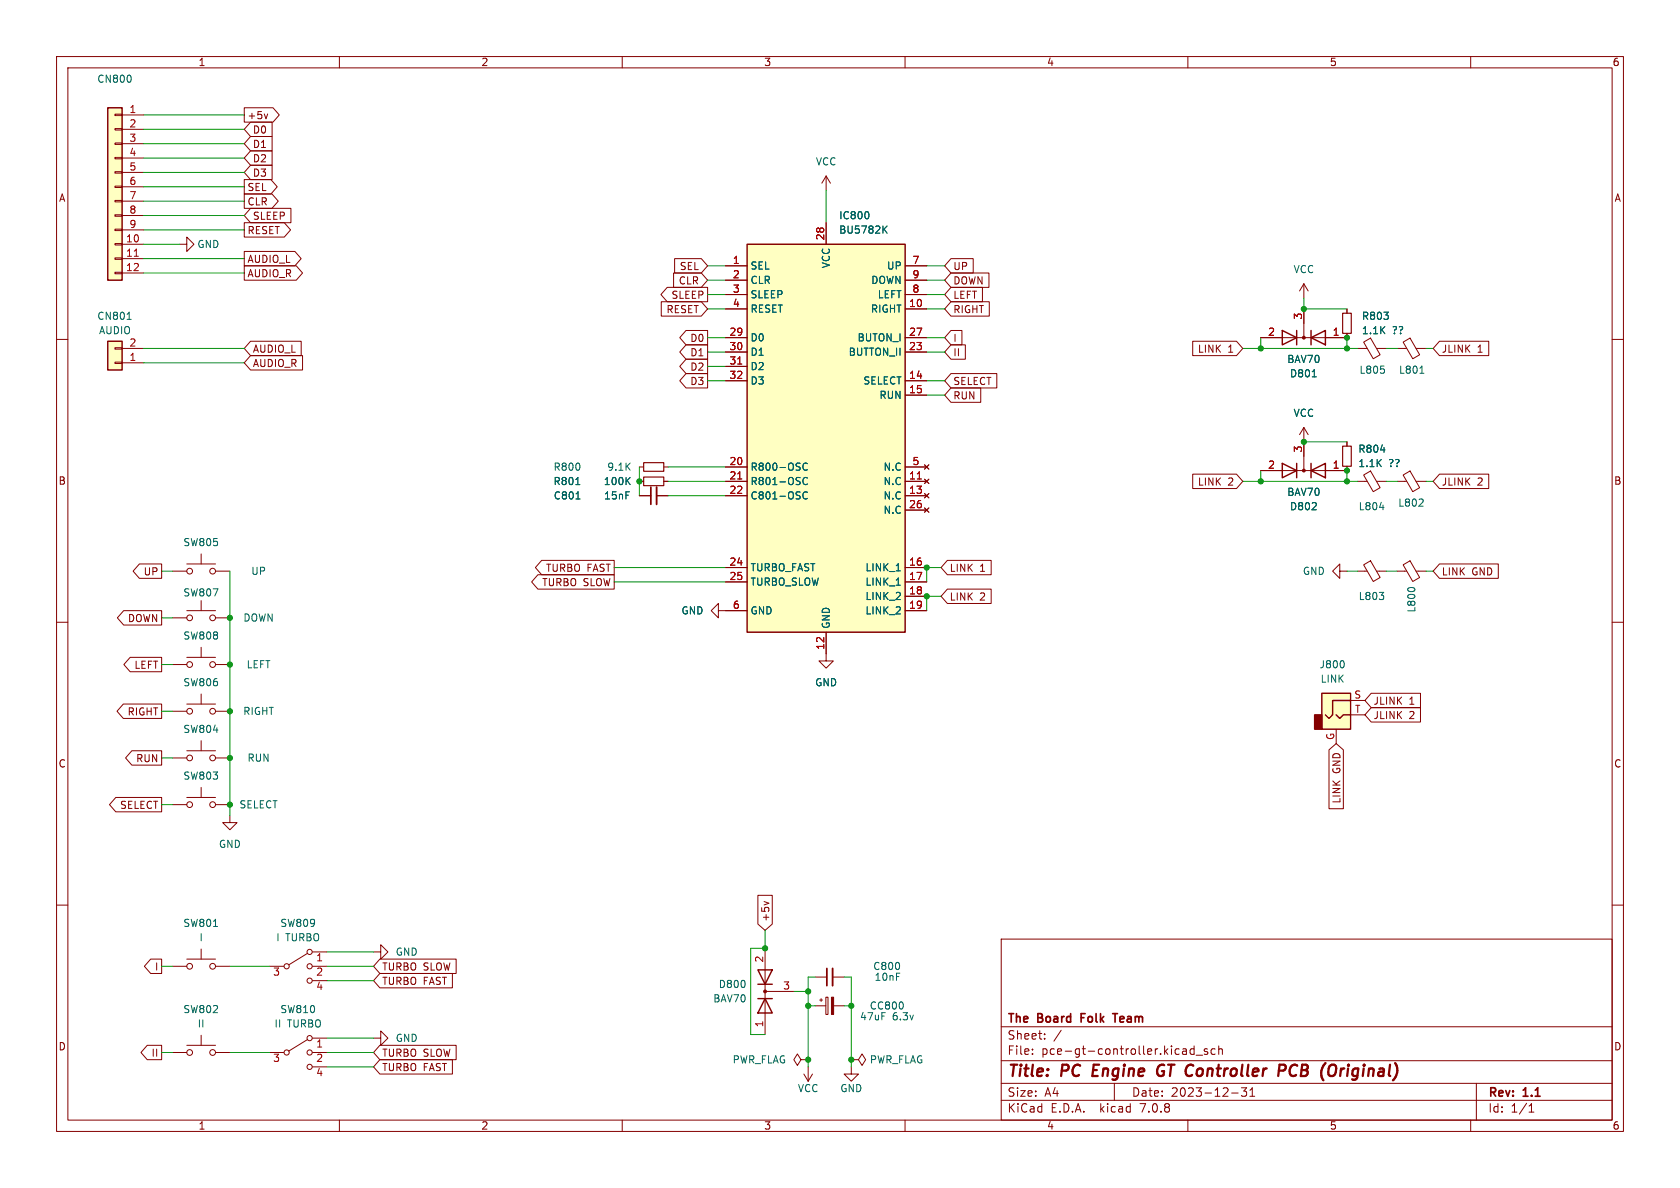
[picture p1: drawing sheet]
<svg xmlns="http://www.w3.org/2000/svg" width="297mm" height="210mm" viewBox="0 0 297 210" stroke-linecap="round" stroke-linejoin="round" font-family="sans-serif">
<g fill="none" stroke="#840000" stroke-width=".18">
<path d="M10 10h277v190h-277zM12 12h273v186h-273zM43.2 19h5.1l1.1 1.3-1.1 1.3h-5.1zM60 10v2M110 10v2M160 10v2M210 10v2M260 10v2M20.3 38h1.3v.2h-1.3zM20.3 35.4h1.3v.3h-1.3zM20.3 32.9h1.3v.2h-1.3zM20.3 30.4h1.3v.2h-1.3z"/>
<path d="M20.3 27.8h1.3v.3h-1.3zM20.3 25.3h1.3v.2h-1.3zM20.3 22.7h1.3v.3h-1.3zM20.3 20.2h1.3v.2h-1.3zM21.6 20.3h3.8M21.6 22.9h3.8M21.6 25.4h3.8M21.6 27.9h3.8M21.6 30.5h3.8M21.6 33h3.8M21.6 35.6h3.8M21.6 38.1h3.8"/>
<path d="M43.2 39.4h7.1l1.1 1.2-1.1 1.3h-7.1zM43.2 34.3h4.9l1.1 1.3-1.1 1.2h-4.9zM43.2 31.7h4.7l1.1 1.3-1.1 1.3h-4.7zM44.3 36.8h7.1v2.6h-7.1l-1.1-1.3zM44.3 26.7h3.8v2.5h-3.8l-1.1-1.3zM44.3 24.1h3.8v2.6h-3.8l-1.1-1.3zM44.3 29.2h3.8v2.6h-3.8l-1.1-1.3zM44.3 21.6h3.8v2.5h-3.8l-1.1-1.2zM47.3 20.1l-.3 .9M146 31.1l-.7 1.3M146 31.1v2.6M146 39.4v3.8"/>
<path d="M146 31.1l.8 1.3M10 60h2M20.3 48.1h1.3v.3h-1.3zM20.3 45.6h1.3v.2h-1.3zM20.3 43.1h1.3v.2h-1.3zM20.3 40.5h1.3v.3h-1.3zM21.6 43.2h3.8M21.6 45.7h3.8M21.6 48.3h3.8M21.6 40.6h3.8M31.7 43.2h1.3v-1.3l1.3 1.3-1.3 1.3v-1.3M43.2 44.4h8.9l1.1 1.3-1.1 1.3h-8.9z"/>
<path d="M43.2 47h9.2l1.1 1.3-1.1 1.2h-9.2zM116.9 53.3h7.1l1.1 1.3-1.1 1.3h-7.1zM118 50.8h7.1v2.5h-7.1l-1.2-1.2zM119.1 48.3h4.9l1.1 1.2-1.1 1.3h-4.9zM119.3 45.7h4.7l1.1 1.3-1.1 1.3h-4.7zM121.3 58.4h3.8v2.6h-3.8l-1.1-1.3zM128.3 47h3.8M128.3 54.6h3.8M128.3 49.5h3.8M128.3 59.7h3.8M128.3 52.1h3.8M160 47h3.8"/>
<path d="M160 54.6h3.8M160 49.5h3.8M160 59.7h3.8M160 52.1h3.8M168.1 50.8h5.6v2.5h-5.6l-1.1-1.2zM168.1 48.3h6.7v2.5h-6.7l-1.1-1.3zM168.1 45.7h4v2.6h-4l-1.1-1.3zM168.1 58.4h2v2.6h-2l-1.1-1.3zM168.1 53.3h6.8v2.6h-6.8l-1.1-1.3zM230.5 50.2v2.5M230.5 54.6v5.1M230.5 50.2l-.8 1.2"/>
<path d="M230.5 50.2l.8 1.2M238.1 54.6v.8M238.1 58.9v.8h-15.2M285 60h2M20.3 61.5h1.3v.2h-1.3zM20.3 64h1.3v.3h-1.3zM21.6 64.1h3.8M21.6 61.6h3.8M44.3 62.9h9.2v2.5h-9.2l-1.1-1.3zM44.3 60.3h8.9v2.6h-8.9l-1.1-1.3zM121.3 61h3.8v2.5h-3.8l-1.1-1.3zM121.3 63.5h3.8v2.5h-3.8l-1.1-1.2z"/>
<path d="M121.3 66h3.8v2.6h-3.8l-1.1-1.3zM128.3 67.3h3.8M128.3 62.2h3.8M128.3 64.8h3.8M160 67.3h3.8M160 69.9h3.8M160 62.2h3.8M168.1 61h2.6v2.5h-2.6l-1.1-1.3zM168.1 68.6h5.3v2.5h-5.3l-1.1-1.2zM168.1 66h8.1v2.6h-8.1l-1.1-1.3zM210.9 60.3h7.7l1.1 1.3-1.1 1.3h-7.7zM230.5 75.6v7.6"/>
<path d="M230.5 75.6l-.8 1.2M230.5 75.6l.8 1.2M238.1 78.1v.8M240 61.6h1.7M241.1 60.5l1.2-.7 1.7 2.9-1.2 .7zM243.4 61.6h1.7M247 61.6h1.7M248.1 60.5l1.2-.7 1.7 2.9-1.2 .7zM250.3 61.6h1.8M254.5 60.3h8.7v2.6h-8.7l-1.1-1.3zM24.6 99.7h4v2.5h-4l-1.1-1.2zM33 99.7h5.1"/>
<path d="M35.6 97.9v1.8M95.8 99.1h12.8v2.5h-12.8l-1.2-1.3zM113 87.6h2.1M113 85.1h.8M113 82.6h.8M116.1 87.6h2M117.3 85.1h.8M117.3 82.6h.8M128.3 87.6h3.8M128.3 85.1h3.8M128.3 82.6h3.8M160 87.6h3.8"/>
<path d="M160 85.1h3.8M160 82.6h3.8M160 90.2h3.8M163.4 84.7l.8 .8M163.4 87.2l.8 .8M163.4 89.8l.8 .8M163.4 82.2l.8 .7M164.2 84.7l-.8 .8M164.2 87.2l-.8 .8M164.2 89.8l-.8 .8M164.2 82.2l-.8 .7M167.5 99.1h7.7v2.5h-7.7l-1.1-1.3z"/>
<path d="M210.9 83.8h7.7l1.1 1.3-1.1 1.3h-7.7zM238.1 82.4v.8h-15.2M240 85.1h1.7M241.1 84l1.2-.7 1.7 2.9-1.2 .7zM241.1 99.8l1.2-.7 1.7 3-1.2 .7zM243.4 85.1h1.7M247 85.1h1.7M248.1 84l1.2-.7 1.7 2.9-1.2 .7zM248.1 99.8l1.2-.7 1.7 3-1.2 .7zM250.3 85.1h1.8M254.5 83.8h8.7v2.6h-8.7l-1.1-1.3zM254.5 99.7h10.4v2.5h-10.4l-1.1-1.2z"/>
<path d="M10 110h2M21.9 107.9h6.7v2.6h-6.7l-1.2-1.3zM23 116.2h5.6v2.5h-5.6l-1.1-1.2zM30.5 101h2.5M30.5 117.5h2.5M30.5 109.2h2.5M33 116.2h5.1M33 108h5.1M35.6 106.2v1.8M35.6 114.4v1.8M38.1 101h2.5M38.1 117.5h2.5"/>
<path d="M38.1 109.2h2.5M95.1 101.6h13.5v2.5h-13.5l-1.1-1.2zM127 108v-1.3l-1.3 1.3 1.3 1.2v-1.2h5.1M128.3 100.3h3.8M128.3 102.9h3.8M146 111.8v5h1.3l-1.3 1.3-1.2-1.3h1.2M160 108h3.8M160 100.3h3.8M160 102.9h3.8M160 105.4h3.8M167.5 104.1h7.7v2.6h-7.7l-1.1-1.3zM236.9 101v-1.3l-1.3 1.3 1.3 1.2v-1.2h1.2"/>
<path d="M240 101h1.7M243.4 101h1.7M247 101h1.7M250.3 101h1.8M285 110h2M21.8 124.5h6.8v2.5h-6.8l-1.1-1.3zM23.3 132.7h5.3v2.6h-5.3l-1.1-1.3zM30.5 125.7h2.5M30.5 134h2.5M33 124.5h5.1M33 132.7h5.1M35.6 122.7v1.8"/>
<path d="M35.6 130.9v1.8M35.6 139.2v1.8M38.1 125.7h2.5M38.1 134h2.5M234.9 132.6l1.3-1.2 1.3 1.2v10.4h-2.6zM236.2 128.9v2.5M238.8 123.8h2.5M238.8 126.4h2.5M242.4 122.6h8.7v2.5h-8.7l-1.1-1.3zM242.4 125.1h8.7v2.5h-8.7l-1.1-1.2zM10 160h2M20.5 141h8.1v2.5h-8.1l-1.1-1.3z"/>
<path d="M30.5 142.2h2.5M33 141h5.1M38.1 142.2h2.5M40.6 144.1v1.3h1.3l-1.3 1.3-1.2-1.3h1.2M134 158.3h2.5v5.1l-1.2 1.1-1.3-1.1zM135.1 159.4l.8 .3M285 160h2M26.6 169.5h2v2.6h-2l-1.1-1.3zM30.5 170.8h2.5M33 169.5h5.1M35.6 167.8v1.7M38.1 170.8h2.5"/>
<path d="M47.6 170.8h2.6M54.4 168.5l-3.3 2.1M55.2 170.8h2.6M55.2 168.3h2.6M55.2 173.4h2.6M66 168.3h1.3v-1.3l1.3 1.3-1.3 1.2v-1.2M67.2 169.5h13.4v2.6h-13.4l-1.2-1.3zM67.2 172.1h12.8v2.5h-12.8l-1.2-1.2zM135.3 167.6v15.3M135.3 175.3h5M144.1 177.8h1.9M144.1 172.7h2.1"/>
<path d="M144.9 176.8h.5M145.2 176.5v.5M146 176.3h.4v3h-.4zM147.2 172.7h2M147.4 177.8h1.8M177 166h108v32h-108zM26 184.8h2.6v2.5h-2.6l-1.1-1.2zM30.5 186.1h2.5M33 184.8h5.1M35.6 183v1.8M38.1 186.1h2.5M47.6 186.1h2.6"/>
<path d="M54.4 183.8l-3.3 2M55.2 186.1h2.6M55.2 183.5h2.6M55.2 188.6h2.6M60 198v2M66 183.5h1.3v-1.3l1.3 1.3-1.3 1.3v-1.3M67.2 184.8h13.4v2.5h-13.4l-1.2-1.2zM67.2 187.3h12.8v2.6h-12.8l-1.2-1.3zM110 198v2M141.6 187.3l-.6-1-.7 1 .7 1 .6-1h1.3M142.1 189.9l.8 1.2M142.9 187.3h.1"/>
<path d="M142.9 188.6v2.5M143.6 189.9l-.7 1.2M150.5 188.6v1.3h1.3l-1.3 1.2-1.3-1.2h1.3M150.5 187.3h1.3l.6-1 .6 1-.6 1-.6-1M150.5 187.3h.1M160 198v2M177 194.5h108M177 191.5h108M177 187.5h108M177 181.5h108M182.5 186.3v.1M182.5 185.5v.1"/>
<path d="M184.7 183.6v.1M184.7 182.8v.1M187.6 182.1l-1.3 2M197 191.5v3M209.5 185.4l.2 .2v.8M209.7 186.3l-.1 .1M209.7 185.8h-.1M210 198v2M211.1 184.9v1.5M211.1 185.5l-.4-.1-.3 .3v.4l.1 .2h.6M211.5 186.5h1.1M213.5 185.5l-.4-.1-.2 .2 .1 .2 .5 .2v.3h-.6"/>
<path d="M214.8 185.5l-.4-.1-.3 .3v.4l.1 .2h.6M215.5 185.5l.2-.1 .3 .1 .1 .9M215.5 184.9v1.5M217.7 193.2h1.2M219.5 192.3h.9l-.5 .6 .4 .1v.7l-.2 .1h-.4l-.2-.1M221 193.8h.8M221 192.7l.4-.4v1.5M260 198v2M261 191.5v6.5M270.3 196.6h.9M270.3 195.5l.4-.4v1.5"/>
<circle cx="33.5" cy="117.5" r=".51"/>
<circle cx="33.5" cy="109.2" r=".51"/>
<circle cx="33.5" cy="101" r=".51"/>
<circle cx="37.6" cy="117.5" r=".51"/>
<circle cx="37.6" cy="109.2" r=".51"/>
<circle cx="37.6" cy="101" r=".51"/>
<circle cx="33.5" cy="125.7" r=".51"/>
<circle cx="33.5" cy="134" r=".51"/>
<circle cx="37.6" cy="125.7" r=".51"/>
<circle cx="37.6" cy="134" r=".51"/>
<circle cx="33.5" cy="142.2" r=".51"/>
<circle cx="37.6" cy="142.2" r=".51"/>
<circle cx="33.5" cy="170.8" r=".51"/>
<circle cx="37.6" cy="170.8" r=".51"/>
<circle cx="50.7" cy="170.8" r=".46"/>
<circle cx="54.7" cy="170.8" r=".46"/>
<circle cx="54.7" cy="173.4" r=".46"/>
<circle cx="54.7" cy="168.3" r=".46"/>
<circle cx="33.5" cy="186.1" r=".51"/>
<circle cx="37.6" cy="186.1" r=".51"/>
<circle cx="50.7" cy="186.1" r=".46"/>
<circle cx="54.7" cy="183.5" r=".46"/>
<circle cx="54.7" cy="186.1" r=".46"/>
<circle cx="54.7" cy="188.6" r=".46"/>
</g>
<path d="M193.4 188.2l-.3 2h1M205.4 189.4h.4M205.6 188.2a1.13 1.13 0 0 0-1 .7 1.13 1.13 0 0 0 .2 1.2l.3 .1 .5-.1M226.2 188.2l1 .1a.58 .58 0 0 1-.4 1h-.7M228.5 188.3a1.11 1.11 0 0 0 0 1.9M236.2 188.5l-.1 1" fill="none" stroke="#840000" stroke-width=".4"/>
<path d="M115.1 86.1v3.1M146.2 171.2v3M191.1 179.9h.5M191.8 179.2h-.7v1.5M196.7 179.2h.9M197.1 179.2v1.5" fill="none" stroke="#840000" stroke-width=".3"/>
<g fill="#ffffc2" stroke="#ffffc2" stroke-width=".18">
<path d="M19 19.1h2.6v30.4h-2.6z"/>
<path d="M19 60.3h2.6v5.1h-2.6z"/>
<path d="M233.7 122.6h5.1v6.3h-5.1z"/>
<path d="M132.1 43.2h27.9v68.6h-27.9z"/>
</g>
<g fill="none" stroke="#840000" stroke-width=".25">
<path d="M19 19.1h2.6v30.4h-2.6zM132.1 43.2h27.9v68.6h-27.9zM226.7 58.4l2.5 1.3-2.5 1.3zM229.2 58.4v2.6M231.8 58.4v2.6M231.8 59.7l2.5-1.3v2.6zM19 60.3h2.6v5.1h-2.6zM226.7 81.9l2.5 1.3-2.5 1.3zM229.2 81.9v2.6M231.8 81.9v2.6M231.8 83.2l2.5-1.3v2.6zM233.7 122.6h5.1v6.3h-5.1z"/>
<path d="M236.2 126.4l.7 .6 .6-.6h1.3M238.8 123.8h-3.2v2.6l-.7 .6-.6-.6M134 176.5h2.5M134 174h2.5M134 171.5h2.5l-1.2 2.5zM135.3 176.5l1.2 2.6h-2.5z"/>
</g>
<path d="M23.7 45.3h.8M130.4 64.4h.7M130.4 84.7h.7M162.2 84.7h.7" fill="none" stroke="#a90000" stroke-width=".18"/>
<g fill="none" stroke="#006464" stroke-width=".18">
<path d="M23.1 13.5v.8M153.5 37.5l.1 .4-.1 .7M156.8 39.9l-.7 .8M22.5 56.5h.7M156.3 40.5l.5 .7M232 66.6h.7M244.1 79.5h.8M244.7 65.3v.6M251 66h.7M101.8 85.7h.7M101.8 88.2h.8M110.9 84.9l.5 .8"/>
<path d="M111.4 84.4l-.7 .7M142.7 87.1a.6 .6 0 0 0-.8 .4 .6 .6 0 0 0 .6 .7l.2-.1M142.7 84.5a.6 .6 0 0 0-.8 .4 .6 .6 0 0 0 .6 .8l.2-.2M142.7 82a.6 .6 0 0 0-.8 .4 .6 .6 0 0 0 .6 .7l.2-.1M243.9 89.7h.8M250.8 89.5h.8M251.5 88.3v.5M158.4 100.9h.8M158.4 103.4h.8M237.5 116.9l.1 .4-.1 .6M243.8 104.7h.8l-.4 .5M244.6 105.3v.6"/>
<path d="M249.1 103.9h.8M37.7 163.8h.8"/>
</g>
<g fill="#840000" stroke="#840000" stroke-width=".18">
<path d="M147 176.3h.4v3h-.4z"/>
<circle cx="135.3" cy="175.3" r=".25"/>
<circle cx="230.5" cy="83.2" r=".25"/>
<circle cx="230.5" cy="59.7" r=".25"/>
</g>
<path d="M116.1 86.1v3.1M147.2 171.2v3" fill="none" stroke="#840000" stroke-width=".33"/>
<path d="M237.4 55.4h1.5v3.5h-1.5zM237.4 78.9h1.5v3.5h-1.5zM113.8 84.3h3.5v1.6h-3.5zM113.8 81.8h3.5v1.5h-3.5z" fill="none" stroke="#840000" stroke-width=".2"/>
<path d="M232.4 126.4h1.3v2.5h-1.3z" fill="#840000" stroke="#840000" stroke-width=".25"/>
<g fill="none" stroke="#009600" stroke-width=".18">
<path d="M25.4 25.4h17.8M25.4 20.3h17.8M25.4 22.9h17.8M25.4 30.5h17.8M25.4 35.6h17.8M25.4 33h17.8M25.4 38.1h17.8M25.4 27.9h17.8M146 33.7v5.7M25.4 40.6h17.8M25.4 45.7h17.8M25.4 43.2h6.3"/>
<path d="M25.4 48.3h17.8M125.1 47h3.2M125.1 52.1h3.2M125.1 49.5h3.2M125.1 54.6h3.2M125.1 59.7h3.2M163.8 47h3.2M163.8 52.1h3.2M163.8 49.5h3.2M163.8 54.6h3.2M163.8 59.7h3.2M222.9 59.7v1.9"/>
<path d="M230.5 52.7v1.9h7.6M238.1 59.7v1.9M25.4 61.6h17.8M25.4 64.1h17.8M125.1 67.3h3.2M125.1 62.2h3.2M125.1 64.8h3.2M163.8 67.3h3.2M163.8 62.2h3.2M163.8 69.9h3.2M219.7 61.6h20.3M230.5 78.1h7.6"/>
<path d="M245.1 61.6h1.9M252.1 61.6h1.3M113 82.6v5M118.1 85.1h10.2M118.1 87.6h10.2M118.1 82.6h10.2M219.7 85.1h20.3M222.9 83.2v1.9M238.1 83.2v1.9M245.1 85.1h1.9M252.1 85.1h1.3M28.6 101h1.9"/>
<path d="M28.6 117.5h1.9M28.6 109.2h1.9M40.6 101v43.1M108.6 100.3h19.7M108.6 102.9h19.7M166.4 100.3h-2.6v2.6M166.4 105.4h-2.6v2.6M238.1 101h1.9M245.1 101h1.9M252.1 101h1.3M28.6 134h1.9M28.6 125.7h1.9"/>
<path d="M28.6 142.2h1.9M28.6 170.8h1.9M40.6 170.8h7M57.8 170.8h8.2M57.8 168.3h8.2M57.8 173.4h8.2M135.3 164.5v3.1h-2.6v15.3h2.6M140.3 175.3h2.6M142.9 177.8h1.2M144.1 172.7h-1.2v15.9M149.2 172.7h1.3v15.9M149.2 177.8h1.3"/>
<path d="M28.6 186.1h1.9M40.6 186.1h7M57.8 186.1h8.2M57.8 183.5h8.2M57.8 188.6h8.2"/>
</g>
<g fill="#009600" stroke="#009600" stroke-width=".18">
<circle cx="40.6" cy="142.2" r=".46"/>
<circle cx="40.6" cy="134" r=".46"/>
<circle cx="230.5" cy="78.1" r=".46"/>
<circle cx="238.1" cy="61.6" r=".46"/>
<circle cx="238.1" cy="59.7" r=".46"/>
<circle cx="230.5" cy="54.6" r=".46"/>
<circle cx="238.1" cy="83.2" r=".46"/>
<circle cx="238.1" cy="85.1" r=".46"/>
<circle cx="150.5" cy="177.8" r=".46"/>
<circle cx="163.8" cy="105.4" r=".46"/>
<circle cx="142.9" cy="175.3" r=".46"/>
<circle cx="135.3" cy="167.6" r=".46"/>
<circle cx="150.5" cy="187.3" r=".46"/>
<circle cx="142.9" cy="187.3" r=".46"/>
<circle cx="142.9" cy="177.8" r=".46"/>
<circle cx="222.9" cy="85.1" r=".46"/>
<circle cx="163.8" cy="100.3" r=".46"/>
<circle cx="40.6" cy="109.2" r=".46"/>
<circle cx="222.9" cy="61.6" r=".46"/>
<circle cx="40.6" cy="117.5" r=".46"/>
<circle cx="40.6" cy="125.7" r=".46"/>
<circle cx="113" cy="85.1" r=".46"/>
</g>
<g font-size="2.8" fill="#840000">
<text x="178" y="190.9">Title:</text>
<text x="187.7" y="190.9">PC</text>
<text x="194" y="190.9">Engine</text>
<text x="206.2" y="190.9">GT Controller</text>
<text x="229.2" y="190.9">PCB</text>
<text x="237.6" y="190.9">(Original)</text>
</g>
<g font-size="2.1" fill="#840000">
<text x="178" y="184">Sheet:</text>
<text x="178" y="181.2">The</text>
<text x="183.5" y="181.2">Board</text>
<text x="191.8" y="181.2">Folk</text>
<text x="198.2" y="181.2">Team</text>
<text x="178" y="186.7">File:</text>
<text x="184.1" y="186.7">pce-gt-controller.kicad_sch</text>
<text x="178" y="196.9">KiCad</text>
<text x="178" y="194.1">Size:</text>
<text x="184.7" y="194.1">A4</text>
<text x="185.7" y="196.9">E.D.A.</text>
<text x="194.6" y="196.9">kicad</text>
<text x="200" y="194.1">Date:</text>
<text x="201.8" y="196.9">7.0.8</text>
<text x="207" y="194.1">2023-12-31</text>
<text x="263" y="194.3">Rev:</text>
<text x="263" y="196.9">Id:</text>
<text x="267.1" y="196.9">1/1</text>
<text x="269.4" y="194.3">1.1</text>
</g>
<g font-size="1.8" fill="#840000">
<text x="35" y="11.9">1</text>
<text x="85" y="11.9">2</text>
<text x="135" y="11.9">3</text>
<text x="185" y="11.9">4</text>
<text x="235" y="11.9">5</text>
<text x="285" y="11.9">6</text>
<text x="43.7" y="21.3">+5v</text>
<text x="44.6" y="23.8">D0</text>
<text x="44.6" y="28.9">D2</text>
<text x="44.6" y="26.4">D1</text>
<text x="10.3" y="35.9">A</text>
<text x="43.7" y="34">SEL</text>
<text x="44.6" y="31.4">D3</text>
<text x="285.3" y="35.9">A</text>
<text x="43.7" y="41.6">RESET</text>
<text x="43.7" y="36.5">CLR</text>
<text x="44.6" y="39.1">SLEEP</text>
<text x="43.7" y="46.7">AUDIO_L</text>
<text x="120.1" y="47.9">SEL</text>
<text x="168.4" y="47.9">UP</text>
<text x="43.7" y="49.2">AUDIO_R</text>
<text x="118.6" y="53">SLEEP</text>
<text x="119.9" y="50.5">CLR</text>
<text x="168.4" y="53">LEFT</text>
<text x="168.4" y="50.5">DOWN</text>
<text x="117.7" y="55.6">RESET</text>
<text x="168.4" y="55.6">RIGHT</text>
<text x="44.6" y="65.1">AUDIO_R</text>
<text x="44.6" y="62.5">AUDIO_L</text>
<text x="121.9" y="60.6">D0</text>
<text x="121.9" y="63.2">D1</text>
<text x="121.9" y="65.7">D2</text>
<text x="168.4" y="63.2">II</text>
<text x="168.4" y="60.6">I</text>
<text x="211.7" y="62.5">LINK</text>
<text x="217.1" y="62.5">1</text>
<text x="254.8" y="62.5">JLINK</text>
<text x="261.2" y="62.5">1</text>
<text x="121.9" y="68.3">D3</text>
<text x="168.4" y="70.8">RUN</text>
<text x="168.4" y="68.3">SELECT</text>
<text x="10.3" y="85.9">B</text>
<text x="211.7" y="86">LINK</text>
<text x="217.1" y="86">2</text>
<text x="254.8" y="86">JLINK</text>
<text x="261.2" y="86">2</text>
<text x="285.3" y="85.9">B</text>
<text x="25.3" y="101.9">UP</text>
<text x="96.4" y="101.3">TURBO FAST</text>
<text x="167.8" y="101.3">LINK</text>
<text x="173.2" y="101.3">1</text>
<text x="254.8" y="101.9">LINK</text>
<text x="260.2" y="101.9">GND</text>
<text x="95.7" y="103.8">TURBO SLOW</text>
<text x="167.8" y="106.4">LINK</text>
<text x="173.2" y="106.4">2</text>
<text x="22.5" y="110.2">DOWN</text>
<text x="23.7" y="118.4">LEFT</text>
<text x="242.7" y="124.8">JLINK</text>
<text x="249.1" y="124.8">1</text>
<text x="22.5" y="126.7">RIGHT</text>
<text x="242.7" y="127.3">JLINK</text>
<text x="249.1" y="127.3">2</text>
<text x="10.3" y="135.9">C</text>
<text x="24" y="134.9">RUN</text>
<text x="237.2" y="136.7" transform="rotate(-90 237.2 136.7)">GND</text>
<text x="285.3" y="135.9">C</text>
<text x="21.1" y="143.2">SELECT</text>
<text x="237.2" y="142.1" transform="rotate(-90 237.2 142.1)">LINK</text>
<text x="136.2" y="163" transform="rotate(-90 136.2 163)">+5v</text>
<text x="27.3" y="171.8">I</text>
<text x="67.5" y="171.8">TURBO SLOW</text>
<text x="67.5" y="174.3">TURBO FAST</text>
<text x="10.3" y="185.9">D</text>
<text x="285.3" y="185.9">D</text>
<text x="26.7" y="187">II</text>
<text x="67.5" y="187">TURBO SLOW</text>
<text x="67.5" y="189.5">TURBO FAST</text>
<text x="35" y="199.9">1</text>
<text x="85" y="199.9">2</text>
<text x="135" y="199.9">3</text>
<text x="185" y="199.9">4</text>
<text x="235" y="199.9">5</text>
<text x="285" y="199.9">6</text>
</g>
<g font-size="1.8" fill="#006464">
<text x="17.1" y="14.8">CN800</text>
<text x="144.1" y="29.4">VCC</text>
<text x="148.3" y="39">IC800</text>
<text x="148.3" y="41.5">BU5782K</text>
<text x="34.8" y="44">GND</text>
<text x="132.6" y="47.9">SEL</text>
<text x="146.9" y="47.5" transform="rotate(-90 146.9 47.5)">VCC</text>
<text x="156.7" y="47.9">UP</text>
<text x="132.6" y="50.4">CLR</text>
<text x="132.6" y="52.9">SLEEP</text>
<text x="153.9" y="50.4">DOWN</text>
<text x="155.1" y="52.9">LEFT</text>
<text x="228.6" y="48.5">VCC</text>
<text x="17.1" y="56.7">CN801</text>
<text x="17.4" y="59.3">AUDIO</text>
<text x="132.6" y="55.5">RESET</text>
<text x="153.9" y="55.5">RIGHT</text>
<text x="240.7" y="56.7">R803</text>
<text x="240.7" y="59.3">1.1K</text>
<text x="246.1" y="59.3">??</text>
<text x="132.6" y="60.6">D0</text>
<text x="132.6" y="63.1">D1</text>
<text x="132.6" y="65.6">D2</text>
<text x="149.9" y="63.1">BUTTON_II</text>
<text x="151.5" y="60.6">BUTON_I</text>
<text x="227.5" y="64.4">BAV70</text>
<text x="132.6" y="68.2">D3</text>
<text x="152.5" y="68.2">SELECT</text>
<text x="155.4" y="70.7">RUN</text>
<text x="228" y="66.9">D801</text>
<text x="240.2" y="66.3">L805</text>
<text x="247.2" y="66.3">L801</text>
<text x="228.6" y="73.9">VCC</text>
<text x="97.8" y="83.4">R800</text>
<text x="107.3" y="83.4">9.1K</text>
<text x="132.6" y="83.4">R800-OSC</text>
<text x="156.1" y="83.4">N.C</text>
<text x="240" y="80.2">R804</text>
<text x="240" y="82.8">1.1K</text>
<text x="245.5" y="82.8">??</text>
<text x="97.8" y="86">R801</text>
<text x="97.8" y="88.5">C801</text>
<text x="106.6" y="86">100K</text>
<text x="106.7" y="88.5">15nF</text>
<text x="132.6" y="86">R801-OSC</text>
<text x="132.6" y="88.5">C801-OSC</text>
<text x="156.1" y="86">N.C</text>
<text x="156.1" y="88.5">N.C</text>
<text x="227.5" y="87.9">BAV70</text>
<text x="247.1" y="89.8">L802</text>
<text x="156.1" y="91">N.C</text>
<text x="228" y="90.4">D802</text>
<text x="240.1" y="90.4">L804</text>
<text x="32.3" y="96.7">SW805</text>
<text x="44.3" y="101.8">UP</text>
<text x="132.6" y="101.2">TURBO_FAST</text>
<text x="152.9" y="101.2">LINK_1</text>
<text x="230.2" y="101.8">GND</text>
<text x="32.3" y="105.6">SW807</text>
<text x="132.6" y="103.7">TURBO_SLOW</text>
<text x="152.9" y="103.7">LINK_1</text>
<text x="152.9" y="106.3">LINK_2</text>
<text x="240.1" y="106.3">L803</text>
<text x="32.3" y="113.3">SW808</text>
<text x="42.9" y="110.1">DOWN</text>
<text x="120.4" y="108.8">GND</text>
<text x="132.6" y="108.8">GND</text>
<text x="146.9" y="111.3" transform="rotate(-90 146.9 111.3)">GND</text>
<text x="152.9" y="108.8">LINK_2</text>
<text x="250.4" y="108.4" transform="rotate(-90 250.4 108.4)">L800</text>
<text x="43.5" y="118.3">LEFT</text>
<text x="233.2" y="118.3">J800</text>
<text x="32.3" y="121.5">SW806</text>
<text x="144" y="121.5">GND</text>
<text x="233.4" y="120.9">LINK</text>
<text x="32.3" y="129.8">SW804</text>
<text x="42.9" y="126.6">RIGHT</text>
<text x="43.7" y="134.8">RUN</text>
<text x="32.3" y="138">SW803</text>
<text x="42.2" y="143.1">SELECT</text>
<text x="38.6" y="150.1">GND</text>
<text x="32.3" y="164.1">SW801</text>
<text x="35.2" y="166.6">I</text>
<text x="48.7" y="166.6">I</text>
<text x="49.5" y="164.1">SW809</text>
<text x="50.5" y="166.6">TURBO</text>
<text x="69.9" y="169.1">GND</text>
<text x="154.3" y="171.7">C800</text>
<text x="154.5" y="173.6">10nF</text>
<text x="32.3" y="179.3">SW802</text>
<text x="49.5" y="179.3">SW810</text>
<text x="126" y="177.4">BAV70</text>
<text x="127" y="174.9">D800</text>
<text x="153.7" y="178.7">CC800</text>
<text x="34.9" y="181.8">II</text>
<text x="48.4" y="181.8">II</text>
<text x="50.8" y="181.8">TURBO</text>
<text x="69.9" y="184.4">GND</text>
<text x="151.9" y="180.6">47uF</text>
<text x="157.8" y="180.6">6.3v</text>
<text x="129.4" y="188.2">PWR_FLAG</text>
<text x="153.7" y="188.2">PWR_FLAG</text>
<text x="141" y="193.3">VCC</text>
<text x="148.5" y="193.3">GND</text>
</g>
<g font-size="1.8" fill="#a90000">
<text x="22.8" y="20.1">1</text>
<text x="22.8" y="22.6">2</text>
<text x="22.8" y="25.1">3</text>
<text x="22.8" y="27.7">4</text>
<text x="22.8" y="30.2">5</text>
<text x="22.8" y="32.8">6</text>
<text x="22.8" y="35.3">7</text>
<text x="22.8" y="37.8">8</text>
<text x="22.8" y="40.4">9</text>
<text x="22.2" y="42.9">10</text>
<text x="22.2" y="45.5">11</text>
<text x="129.5" y="46.7">1</text>
<text x="145.8" y="42.6" transform="rotate(-90 145.8 42.6)">28</text>
<text x="161.2" y="46.7">7</text>
<text x="22.2" y="48">12</text>
<text x="129.5" y="49.3">2</text>
<text x="129.5" y="51.8">3</text>
<text x="161.2" y="51.8">8</text>
<text x="161.2" y="49.3">9</text>
<text x="128.9" y="59.4">29</text>
<text x="129.5" y="54.4">4</text>
<text x="160.6" y="54.4">10</text>
<text x="160.6" y="59.4">27</text>
<text x="224.1" y="59.4">2</text>
<text x="230.3" y="56.6" transform="rotate(-90 230.3 56.6)">3</text>
<text x="235.5" y="59.4">1</text>
<text x="22.8" y="63.9">1</text>
<text x="22.8" y="61.3">2</text>
<text x="128.9" y="62">30</text>
<text x="128.9" y="64.5">31</text>
<text x="160.6" y="62">23</text>
<text x="128.9" y="67.1">32</text>
<text x="160.6" y="67.1">14</text>
<text x="160.6" y="69.6">15</text>
<text x="128.9" y="82.3">20</text>
<text x="161.2" y="82.3">5</text>
<text x="224.1" y="82.9">2</text>
<text x="230.3" y="80.1" transform="rotate(-90 230.3 80.1)">3</text>
<text x="235.5" y="82.9">1</text>
<text x="128.9" y="84.8">21</text>
<text x="128.9" y="87.4">22</text>
<text x="160.6" y="84.8">11</text>
<text x="160.6" y="87.4">13</text>
<text x="160.6" y="89.9">26</text>
<text x="128.9" y="100.1">24</text>
<text x="160.6" y="100.1">16</text>
<text x="128.9" y="102.6">25</text>
<text x="129.5" y="107.7">6</text>
<text x="160.6" y="102.6">17</text>
<text x="160.6" y="105.2">18</text>
<text x="160.6" y="107.7">19</text>
<text x="145.8" y="115" transform="rotate(-90 145.8 115)">12</text>
<text x="239.3" y="123.6">S</text>
<text x="236" y="130.9" transform="rotate(-90 236 130.9)">G</text>
<text x="239.4" y="126.1">T</text>
<text x="48.2" y="172.8">3</text>
<text x="55.8" y="170.3">1</text>
<text x="55.8" y="172.8">2</text>
<text x="135" y="170.3" transform="rotate(-90 135 170.3)">2</text>
<text x="55.8" y="175.3">4</text>
<text x="138.4" y="175">3</text>
<text x="55.8" y="185.5">1</text>
<text x="135" y="181.7" transform="rotate(-90 135 181.7)">1</text>
<text x="48.2" y="188">3</text>
<text x="55.8" y="188">2</text>
<text x="55.8" y="190.6">4</text>
</g>
</svg>
